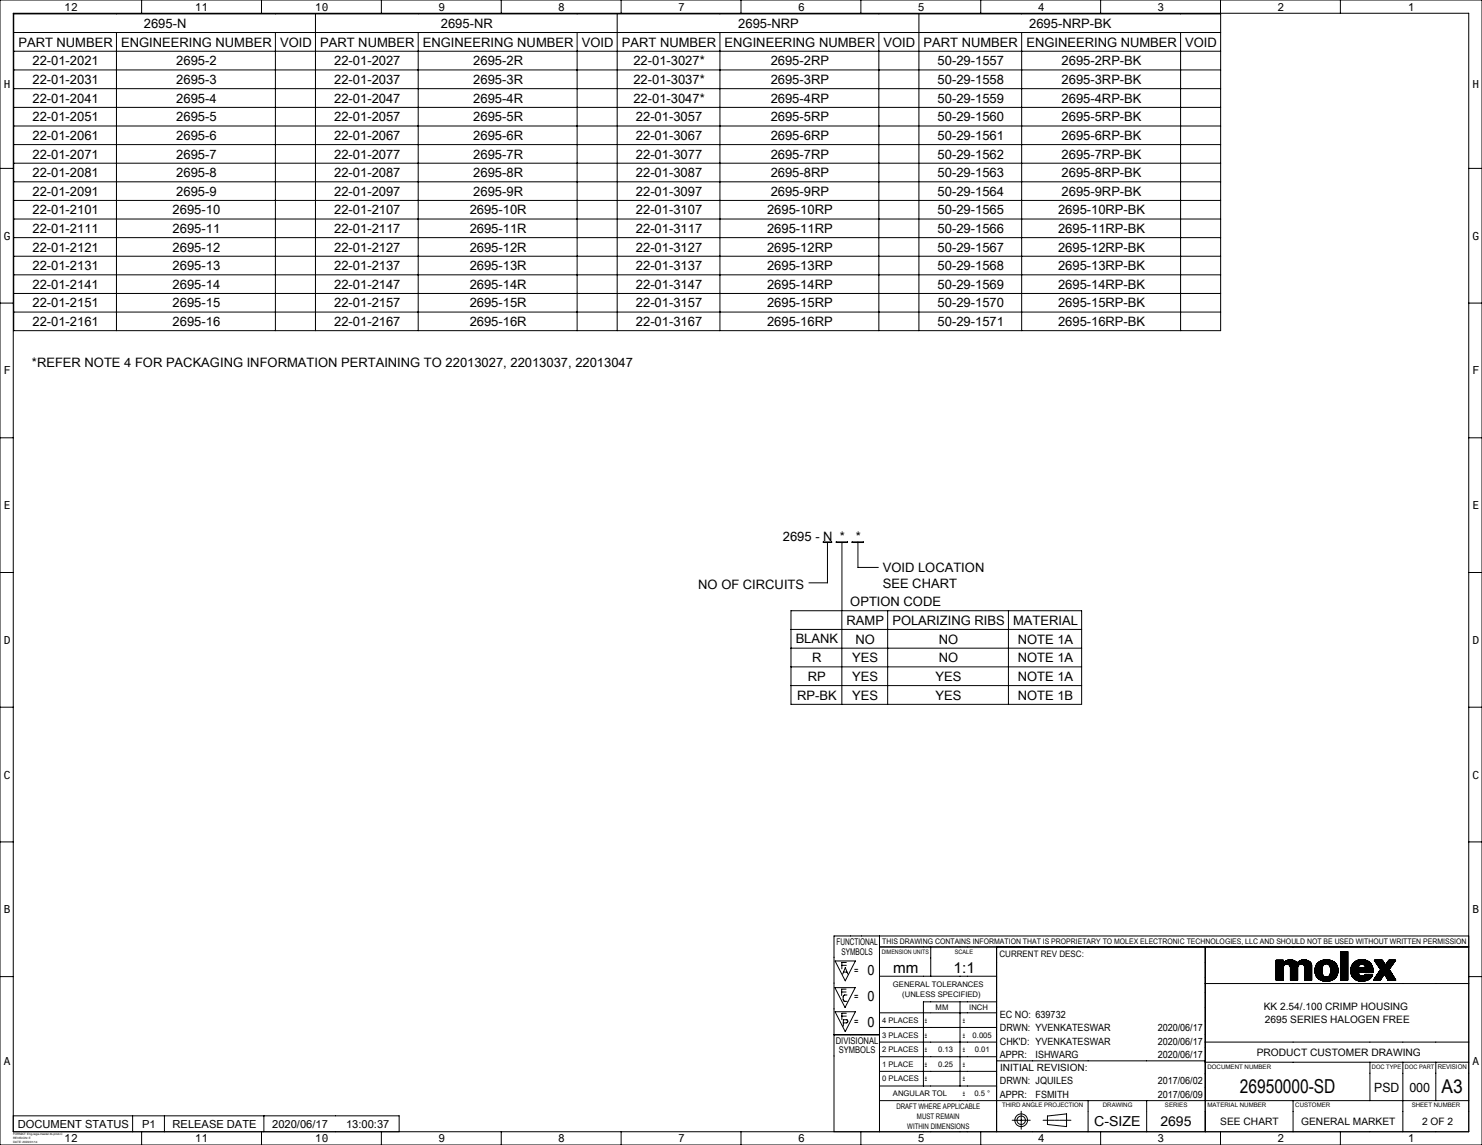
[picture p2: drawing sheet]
<svg xmlns="http://www.w3.org/2000/svg" width="559mm" height="432mm" viewBox="0 0 559 432" stroke-linecap="round" stroke-linejoin="round" font-family="sans-serif">
<g fill="none" stroke="#000" stroke-width=".38">
<path d="M0 0h558.8v431.8h-558.8zM5 5h548.8v421.8h-548.8zM5.2 12.3h455.1M5.2 5.2h455.1v119.5h-455.1zM5.2 19.3h455.1M43.9 12.3v112.4M53.4 0v5M98.6 0v5M103.8 12.3v112.4M118.9 5.2v119.5M143.8 0v5M157.7 12.3v112.4"/>
<path d="M189 0v5M217.6 12.3v112.4M232.7 5.2v119.5M234.2 0v5M271.5 12.3v112.4M279.4 0v5M324.6 0v5M331.4 12.3v112.4M346.5 5.2v119.5M369.8 0v5M385.2 12.3v112.4M415 0v5"/>
<path d="M445.2 12.3v112.4M460.2 0v5M505.4 0v5M5.2 26.4h455.1M5.2 33.4h455.1M5.2 40.5h455.1M5.2 47.5h455.1M5.2 54.5h455.1M0 63.5h5M5.2 61.5h455.1M5.2 68.6h455.1M5.2 75.6h455.1"/>
<path d="M553.8 63.5h5M5.2 82.6h455.1M5.2 89.6h455.1M5.2 96.6h455.1M0 114.3h5M5.2 103.6h455.1M5.2 110.7h455.1M5.2 117.7h455.1M553.8 114.3h5M0 165.1h5M553.8 165.1h5M0 215.9h5"/>
<path d="M310.4 204.4h3.2v.2h-3.2zM312 204.7v15.1h-7M315.3 204.4h4.3v.2h-4.3zM317.5 204.7v25.5M321.3 204.4h4.3v.2h-4.3zM323.5 204.5v9.5h7.7M553.8 215.9h5M298.2 230.3h109.6v35.3h-109.6zM298.2 237.4h109.6M317.4 230.3v35.3M334.7 230.3v35.3M380.2 230.3v35.3"/>
<path d="M298.2 244.4h109.6M298.2 251.5h109.6M298.2 258.6h109.6M0 266.7h5M553.8 266.7h5M0 317.5h5M553.8 317.5h5M331.6 357.1h222.2M331.6 353v73.8M350.9 357.1v11.1M375.8 357.1v69.7M454.4 357.1v69.7"/>
<path d="M505.6 358.8l-.2 .2M505.7 358.8l-.3 .3M505.8 358.8l-.4 .4M505.9 358.8l-.5 .5M506.1 358.8l-.7 .7M506.2 358.8l-.8 .8M506.3 358.8l-.9 .9M506.5 358.8l-1.1 1.1M506.6 358.8l-1.2 1.2M506.8 358.8l-1.4 1.4M506.9 358.8l-1.5 1.5M507 358.8l-1.6 1.6"/>
<path d="M507.2 358.8l-1.8 1.8M507.3 358.8l-1.9 1.9M507.4 358.8l-2 2M507.5 358.8l-2.1 2.1M507.7 358.8l-2.3 2.3M507.8 358.8l-2.4 2.4M508 358.8l-2.6 2.6M508.1 358.8l-2.7 2.7M508.2 360l-2.8 2.8M508.2 359.9l-2.8 2.8M508.2 359.8l-2.8 2.8M508.2 359.6l-2.8 2.8"/>
<path d="M508.2 359.5l-2.8 2.8M508.2 359.3l-2.8 2.8M508.2 359.2l-2.8 2.8M508.2 359.1l-2.8 2.8M508.2 358.9l-2.8 2.9M508.2 358.9l-2.8 2.7M508.2 358.8v10.8h-2.8M508.2 358.8h-2.8v10.8M553.8 353h-239.3v73.8M0 368.3h5M314.8 372.5h7.7l-3.9 7.4zM314.9 362.4h7.6l-3.8 7.5z"/>
<path d="M317.4 374.1h1.6M317.4 364h1.7M317.8 367.3l.9-2.4 1 2.4M318.1 366.6h1.3M319 373h-1.6v2.4M319.1 363h-1.7v2.4M319.4 375.2l-1.1 .1-.4 .6 .1 1.4 1.4 .3M331.6 368.2h44.2M362 377.8v31.8M375.8 377.8h-27.6v31.8M454.4 370.9h99.4M481.2 362.1v7.5"/>
<path d="M481.2 362.1h2.7M481.2 362.1v.1M481.3 362.1l-.1 .2M481.5 362.1l-.3 .3M481.6 362.1l-.4 .5M481.8 362.1l-.6 .6M481.9 362.1l-.7 .7M482 362.1l-.8 .8M482.2 362.1l-1 1M482.3 362.1l-1.1 1.1M482.4 362.1l-1.2 1.3M482.5 362.1l-1.3 1.4"/>
<path d="M482.7 362.1l-1.5 1.6M482.8 362.1l-1.6 1.7M482.9 362.1l-1.7 1.8M483.1 362.1l-1.9 1.9M483.2 362.1l-2 2M483.4 362.1l-2.2 2.2M483.5 362.1l-2.3 2.3M483.6 362.1l-2.4 2.4M483.7 362.1l-2.5 2.6M483.9 368.6l-1.1 1M483.9 368.4l-1.2 1.2M483.9 368.3l-1.3 1.3"/>
<path d="M483.9 368.2l-1.5 1.4M483.9 368.1l-1.6 1.5M483.9 367.9l-1.8 1.7M483.9 367.8l-1.9 1.8M483.9 367.7l-2 1.9M483.9 367.5l-2.1 2.1M483.9 367.4l-2.3 2.2M483.9 367.2l-2.4 2.4M483.9 367.1l-2.5 2.5M483.9 367l-2.7 2.6M483.9 366.9l-2.7 2.7M483.9 366.7l-2.7 2.8"/>
<path d="M483.9 366.6l-2.7 2.7M483.9 366.5l-2.7 2.7M483.9 366.3l-2.7 2.8M483.9 366.2l-2.7 2.8M483.9 366l-2.7 2.8M483.9 365.9l-2.7 2.8M483.9 365.8l-2.7 2.8M483.9 365.6l-2.7 2.8M483.9 365.5l-2.7 2.8M483.9 365.4l-2.7 2.7M483.9 365.3l-2.7 2.7M483.9 365.1l-2.7 2.8"/>
<path d="M483.9 365l-2.7 2.8M483.9 369.5l-.1 .1M483.9 369.4l-.3 .2M483.9 369.3l-.4 .3M483.9 369.1l-.6 .5M483.9 369l-.7 .6M483.9 368.9l-.8 .7M483.9 368.7l-.9 .9M483.9 364.8l-2.7 2.8M483.9 362.1v1.1a3.4 3.4 0 0 1 5.2 0M483.9 363l-2.7 2.7M483.9 362.9l-2.7 2.7"/>
<path d="M483.9 362.7l-2.7 2.8M483.9 362.6l-2.7 2.7M483.9 362.4l-2.7 2.8M483.9 362.3l-2.7 2.8M483.9 362.2l-2.7 2.8M483.9 362.1l-2.7 2.7M483.9 364.7l-2.7 2.8M483.9 364.6l-2.7 2.8M484 364.3l-2.8 2.9M484.2 362.8l-3 3.1M484.8 362.4l-3.6 3.6M485.1 362.3l-3.9 3.9"/>
<path d="M485.3 362.2l-4.1 4.1M485.5 362.1l-4.3 4.3M485.7 362.1l-4.5 4.5M485.9 362l-4.7 4.7M486 362l-4.8 4.8M486.1 362l-4.9 4.9M486.3 362l-5.1 5.1M486.5 362l-1.9 1.7M486.6 364.8l2.1-2-2.1 2.1M486.6 364.9a1.34 1.34 0 0 0-1.4-1.3 1.34 1.34 0 0 0-1.3 1.3v4.7h-2.7M486.6 365.3l2.4-2.3-2.4 2.5M486.6 364.9v4.7"/>
<path d="M486.6 362l-1.7 1.6M486.7 362l-1.7 1.6M486.8 362l-1.6 1.6M487 362l-1.7 1.6M487.1 362l-1.7 1.6M487.2 362l-1.7 1.6M487.3 362.1l-1.7 1.5M487.4 362.1l-1.7 1.6M487.5 362.1l-1.7 1.6M487.6 362.1l-1.7 1.7M487.7 362.2l-1.7 1.6M487.8 362.2l-1.7 1.7"/>
<path d="M487.9 362.3l-1.8 1.6M488 362.3l-1.8 1.7M488.1 362.3l-1.8 1.9 1.8-1.8M488.2 362.4l-1.8 1.8M488.3 362.5l-1.9 1.9M488.4 362.5l-1.9 2M488.5 362.6l-2 1.9M488.5 362.6l-2 2M488.8 362.8l-2.2 2.2M488.8 362.9l-2.2 2.3M489 363.1l-2.4 2.5M489.3 364.9a1.34 1.34 0 0 1 1.3-1.3 1.34 1.34 0 0 1 1.4 1.3v4.7"/>
<path d="M489.3 369.5l-.1 .1M489.3 369.4l-.2 .2M489.3 369.3l-.3 .3M489.3 369.2l-.5 .4M489.3 369l-.6 .6M489.3 368.9l-.7 .7M489.3 368.8l-.9 .8M489.3 368.6l-1 1M489.3 368.5l-1.1 1.1M489.3 368.3l-1.3 1.3M489.3 368.2l-1.4 1.4M489.3 368.1l-1.5 1.5"/>
<path d="M489.3 368l-1.6 1.6M489.3 367.8l-1.8 1.8M489.3 367.7l-1.9 1.9M489.3 367.6l-2.1 2M489.3 367.5l-2.2 2.1M489.3 367.3l-2.4 2.3M489.3 367.2l-2.5 2.4M489.3 367l-2.6 2.6M489.3 366.9l-2.7 2.7M489.3 366.8l-2.7 2.8M489.3 366.6l-2.7 2.9M489.3 366.5l-2.7 2.8"/>
<path d="M489.3 366.4l-2.7 2.8M489.3 366.3l-2.7 2.7M489.3 366.1l-2.7 2.8M489.3 366l-2.7 2.7M489.3 365.8l-2.7 2.8M489.3 365.7l-2.7 2.8M489.3 365.6l-2.7 2.8M489.3 365.4l-2.7 2.9M489.3 365.3l-2.7 2.8M489.3 365.2l-2.7 2.8M489.3 365.1l-2.7 2.8M489.3 364.9v4.7h-2.7"/>
<path d="M489.3 364.9l-2.7 2.8M489.3 364.7l-2.7 2.9M489.3 364.6l-2.7 2.8M489.4 364.4l-2.8 2.9M489.5 362.8l-2.9 2.9M489.9 362.5l-3.3 3.3M490.3 362.3l-3.7 3.7M490.5 362.2l-3.9 3.9M490.7 362.1l-4.1 4.1M490.8 362.1l-4.2 4.3M491.1 362l-4.5 4.5M491.2 362l-4.6 4.7"/>
<path d="M491.3 362l-4.7 4.8M491.5 362l-4.9 4.9M491.6 362l-5 5M491.8 362l-5.2 5.2M491.8 364.2l1.8-1.7-1.8 1.8M491.9 362l-1.7 1.6M492 365.4l2.3-2.3-2.3 2.4M492 369.6h2.6M492 362l-1.7 1.6M492.1 362l-1.6 1.6M492.3 362l-1.7 1.6M492.4 362l-1.6 1.6"/>
<path d="M492.5 362.1l-1.6 1.5M492.6 362.1l-1.6 1.5M492.7 362.1l-1.6 1.5M492.8 362.2l-1.6 1.5M492.9 362.2l-1.6 1.5M493 362.2l-1.6 1.6M493.1 362.2l-1.7 1.6M493.2 362.3l-1.7 1.6M493.3 362.3l-1.7 1.7M493.3 362.4l-1.6 1.7M493.4 362.4l-1.7 1.7M493.7 362.6l-1.8 1.8"/>
<path d="M493.7 362.6l-1.8 1.9M493.8 362.7l-1.9 1.9M493.9 362.8l-1.9 1.9M494 362.8l-2 2M494 362.9a3.4 3.4 0 0 0-4.9 .3M494 362.9l.6 1.2M494 362.9l-2 2.1M494.1 362.9l-2.1 2.2M494.1 363l-2.1 2.2M494.3 363.2l-2.3 2.4M494.4 363.3l-2.4 2.4M494.4 363.4l-2.4 2.5"/>
<path d="M494.5 363.5l-2.5 2.5M494.5 363.6l-2.5 2.5M494.5 363.7l-2.5 2.6M494.5 363.8l-2.5 2.6M494.6 363.9l-2.6 2.7M494.6 364l-2.6 2.7M494.6 369.6h-.1M494.6 369.5l-.2 .1M494.6 369.3l-.3 .3M494.6 369.2l-.4 .4M494.6 369l-.6 .6M494.6 368.9l-.7 .7"/>
<path d="M494.6 368.8l-.8 .8M494.6 368.7l-1 .9M494.6 368.6l-1.1 1M494.6 368.4l-1.3 1.2M494.6 368.3l-1.4 1.3M494.6 368.1l-1.5 1.5M494.6 368l-1.6 1.6M494.6 367.8l-1.8 1.8M494.6 367.7l-1.9 1.9M494.6 367.6l-2 2M494.6 367.5l-2.2 2.1M494.6 367.4l-2.3 2.2"/>
<path d="M494.6 367.2l-2.5 2.4M494.6 367.1l-2.6 2.5M494.6 367l-2.6 2.6M494.6 366.8l-2.6 2.7M494.6 366.7l-2.6 2.7M494.6 366.5l-2.6 2.7M494.6 366.4l-2.6 2.7M494.6 366.3l-2.6 2.7M494.6 366.1l-2.6 2.7M494.6 366l-2.6 2.7M494.6 365.9l-2.6 2.6M494.6 365.8l-2.6 2.6"/>
<path d="M494.6 365.6l-2.6 2.7M494.6 365.5l-2.6 2.7M494.6 365.3l-2.6 2.7M494.6 365.2l-2.6 2.7M494.6 365.1l-2.6 2.7M494.6 364.9l-2.6 2.7M494.6 364.8l-2.6 2.7M494.6 364.7l-2.6 2.6M494.6 364.6l-2.6 2.6M494.6 364.4l-2.6 2.7M494.6 364.3l-2.6 2.7M494.6 364.1l-2.6 2.7"/>
<path d="M494.6 364.1v5.5M496.3 368.2l1 1M497.5 362.7l-1.1 1.1M497.7 362.5l-1.5 1.5M498 362.4l-1.9 1.9M498.2 362.3l-2.1 2.2M498.4 362.3l-2.4 2.3M498.4 365.9l-2.1 2.2M498.4 366l-2.1 2.2M498.4 366.2l-2 2.1M498.4 365.7l-2.1 2.3M498.4 366.3l-2 2.1"/>
<path d="M498.4 365.6l-2.2 2.3M498.5 366.4l-2 2M498.5 365.5l-2.3 2.3M498.5 366.5l-2 2M498.5 365.3l-2.4 2.4M498.5 366.6l-1.9 2M498.5 366.7l-1.9 2M498.5 365.1l-2.4 2.6M498.5 366.8l-1.8 1.9M498.5 365l-2.5 2.5M498.5 367l-1.7 1.8 1.8-1.7M498.6 364.8l-2.6 2.6"/>
<path d="M498.6 367.2l-1.7 1.7M498.6 367.3l-1.7 1.7M498.6 364.6l-2.6 2.7M498.6 362.2l-2.7 2.7M498.7 367.4l-1.7 1.6M498.7 364.5l-2.7 2.7M498.7 367.5l-1.5 1.7M498.8 367.8l-1.5 1.4M498.8 362.1l-2.9 2.9M498.9 364.1l-3 3.1M498.9 367.9l-1.5 1.4M498.9 367.9l-1.4 1.5"/>
<path d="M499 362.1l-3.1 3.1M499 368l-1.3 1.4 1.4-1.3M499.1 363.9a1.63 1.63 0 0 1 1.9-.2 1.63 1.63 0 0 1 .7 1.7 2.35 2.35 0 0 1-1.5 3.1 2.46 2.46 0 0 1-1.6-3.6zM499.1 362l-3.3 3.3M499.2 368.2l-1.3 1.3 1.3-1.3M499.3 368.3l-1.4 1.3M499.3 362l-3.5 3.5M499.4 368.3l-1.4 1.3M499.5 362l-3.7 3.7M499.5 368.4l-1.3 1.3 1.4-1.3M499.6 362l-3.8 3.8M499.7 368.4l-1.4 1.3"/>
<path d="M499.8 362l-4 3.9M499.8 368.5l-1.4 1.3M499.9 368.5l-1.4 1.3M499.9 361.9l-4.1 4.2M500 368.5l-1.4 1.3M500.1 361.9l-4.3 4.3M500.2 368.5l-1.5 1.4M500.2 361.9l-4.4 4.4M500.3 368.5l-1.5 1.4M500.3 361.9l-4.5 4.5M500.4 361.9l-4.6 4.7M500.5 368.4l-1.6 1.5"/>
<path d="M500.6 362l-4.8 4.7M500.7 362l-4.8 4.8M500.7 368.4l-1.6 1.6M500.8 362l-4.9 4.9M500.9 362l-5 5M501 368.2l-1.8 1.8M501.1 362l-1.8 1.7M501.2 362l-1.6 1.5M501.3 362.1l-1.5 1.4M501.4 362.1l-1.5 1.3M501.5 362.1l-1.4 1.3M501.5 364.5l1.7-1.6-1.7 1.7"/>
<path d="M501.6 362.1l-1.4 1.3M501.7 362.2l-1.4 1.3M501.8 366.2l2.3-2.2-2.4 2.4M501.8 362.2l-1.4 1.3M501.9 362.2l-1.4 1.3M502 362.3l-1.4 1.2M502.1 362.3l-1.3 1.3M502.2 362.3l-1.4 1.3M502.3 362.4l-1.4 1.3M502.3 362.4l-1.3 1.4 1.5-1.3M502.5 362.5l-1.3 1.4M502.6 362.6l-1.4 1.4"/>
<path d="M502.7 362.6l-1.4 1.4M502.8 362.7l-1.5 1.4M502.9 362.7l-1.5 1.5M503 362.8l-1.6 1.5M503 362.8a4.5 4.5 0 0 0-7.2 2.9l.5 2.5M503 362.8a4.2 4.2 0 0 1 .9 5.4 4.2 4.2 0 0 1-5.2 1.7l-1.4-.7M503 362.8l-1.5 1.6M503.3 363l-1.7 1.7M503.3 363l-1.7 1.8M503.4 363.1l-1.8 1.8M503.5 363.1l-1.8 1.9M503.5 363.2l-1.8 1.9"/>
<path d="M503.6 363.3l-1.9 1.9M503.6 363.3l-1.9 2M503.7 363.4l-2 2.1M503.7 368.6l-.5 .5M503.8 363.5l-2.1 2.1M503.8 363.6l-2 2.1M503.9 363.6l-2.1 2.2M503.9 363.7l-2.1 2.2M504 368.2l-1.1 1.1M504 363.8l-2.2 2.3M504.1 368l-1.5 1.5M504.1 364.1l-2.4 2.4"/>
<path d="M504.1 364.2l-2.4 2.5M504.2 367.8l-1.9 1.8M504.2 364.3l-2.5 2.6M504.2 364.4l-2.6 2.6M504.3 364.5l-2.7 2.7M504.3 367.5l-2.3 2.2M504.3 364.5l-2.8 2.9M504.3 364.7l-2.9 2.9M504.3 367.3l-2.4 2.5M504.4 364.8l-3.1 3.1M504.4 364.9l-5.1 5.1M504.4 367.1l-2.7 2.8"/>
<path d="M504.4 365l-5 5M504.4 367l-2.9 2.9M504.4 365.1l-4.9 4.9M504.5 365.2l-4.9 4.8M504.5 366.8l-3.2 3.2M504.5 365.3l-4.8 4.8M504.5 366.6l-3.4 3.4M504.5 365.4l-4.7 4.7M504.5 365.5l-4.5 4.6M504.5 366.5l-3.5 3.5M504.5 366.4l-3.7 3.6M504.5 365.7l-4.4 4.4"/>
<path d="M504.5 365.8l-4.2 4.3M504.5 366.2l-3.9 3.9M504.5 365.9l-4.1 4.2M504.5 366l-4 4.1M508.2 369.5l-.2 .1M508.2 369.3l-.3 .3M508.2 369.2l-.4 .4M508.2 369.1l-.6 .5M508.2 368.9l-.7 .7M508.2 368.8l-.9 .8M508.2 368.7l-1 .9M508.2 368.6l-1.1 1"/>
<path d="M508.2 368.4l-1.3 1.2M508.2 368.3l-1.4 1.3M508.2 368.1l-1.5 1.5M508.2 368l-1.6 1.6M508.2 367.9l-1.8 1.7M508.2 367.7l-1.9 1.9M508.2 367.6l-2 2M508.2 367.5l-2.2 2.1M508.2 367.4l-2.3 2.2M508.2 367.2l-2.5 2.4M508.2 367.1l-2.6 2.5M508.2 366.9l-2.7 2.7"/>
<path d="M508.2 366.8l-2.8 2.8M508.2 366.7l-2.8 2.8M508.2 366.5l-2.8 2.9M508.2 366.4l-2.8 2.8M508.2 366.3l-2.8 2.8M508.2 366.2l-2.8 2.8M508.2 366l-2.8 2.8M508.2 365.9l-2.8 2.8M508.2 365.7l-2.8 2.8M508.2 365.6l-2.8 2.8M508.2 365.4l-2.8 2.9M508.2 365.3l-2.8 2.8"/>
<path d="M508.2 365.2l-2.8 2.8M508.2 365.1l-2.8 2.8M508.2 365l-2.8 2.8M508.2 364.8l-2.8 2.8M508.2 364.7l-2.8 2.8M508.2 364.5l-2.8 2.8M508.2 364.4l-2.8 2.8M508.2 364.2l-2.8 2.9M508.2 364.1l-2.8 2.8M508.2 364l-2.8 2.8M508.2 363.9l-2.8 2.8M508.2 363.8l-2.8 2.8"/>
<path d="M508.2 363.6l-2.8 2.8M508.2 363.5l-2.8 2.8M508.2 363.3l-2.8 2.8M508.2 363.2l-2.8 2.8M508.2 363l-2.8 2.9M508.2 362.9l-2.8 2.8M508.2 362.8l-2.8 2.8M508.2 362.7l-2.8 2.8M508.2 362.5l-2.8 2.9M508.2 362.4l-2.8 2.8M508.2 362.3l-2.8 2.8M508.2 362.1l-2.8 2.8"/>
<path d="M508.2 362l-2.8 2.8M508.2 361.8l-2.8 2.9M508.2 361.7l-2.8 2.8M508.2 361.6l-2.8 2.8M508.2 361.5l-2.8 2.8M508.2 361.3l-2.8 2.9M508.2 361.2l-2.8 2.8M508.2 361.1l-2.8 2.8M508.2 361l-2.8 2.7M508.2 360.8l-2.8 2.8M508.2 360.7l-2.8 2.8M508.2 360.5l-2.8 2.8"/>
<path d="M508.2 360.4l-2.8 2.8M508.2 360.3l-2.8 2.8M508.2 360.1l-2.8 2.9M509.3 366.5l.5 1.6M509.8 368.1l1.6 1.5 1.6 .4M510.9 362.7l-.8 .8M511.4 362.4l-1.6 1.6M511.6 362.3l-1.9 1.9M511.8 362.2l-2.2 2.2M511.8 362.2a4.1 4.1 0 0 0-2.5 4.3M512 362.1l-2.5 2.5M512.2 364.9l-2.6 2.7"/>
<path d="M512.2 364.8l-2.7 2.7M512.2 366.8l-1.9 2M512.2 366.9l-1.8 2 1.8-1.9M512.2 364.6l-2.7 2.8M512.2 362.1l-2.7 2.7M512.3 365.1l-2.7 2.6M512.3 367.1l-1.9 1.8M512.3 364.5l-2.8 2.8M512.3 367.2l-1.8 1.8M512.4 367.3l-1.8 1.8M512.4 365.1l-2.8 2.7M512.4 362l-3 3"/>
<path d="M512.4 367.4l-1.7 1.7M512.4 367.5l-1.7 1.7M512.5 365.1l-2.8 2.8M512.5 367.5l-1.7 1.7M512.5 362l-3.1 3.1M512.6 364a1.34 1.34 0 0 1 1.5-.3 1.34 1.34 0 0 1 .8 1.4h-2.7zM512.6 367.6l-1.7 1.7M512.6 365.1l-2.9 2.9M512.7 367.7l-1.7 1.6M512.7 362l-3.4 3.3M512.7 367.8l-1.6 1.6M512.8 367.8l-1.7 1.6"/>
<path d="M512.8 365.1l-3 3M512.8 361.9l-3.5 3.6M512.9 367.9l-1.7 1.6M512.9 365.1l-3.1 3.1M513 368l-1.7 1.5M513 365.1l-3.1 3.1M513 361.9l-3.7 3.8M513 368l-1.6 1.6M513.1 368l-1.6 1.6M513.1 365.1l-3.2 3.2M513.2 361.9l-3.9 3.9M513.3 368.1l-1.7 1.6"/>
<path d="M513.3 361.9l-4 4M513.3 365.1l-3.3 3.3M513.4 368.1l-1.7 1.6M513.4 361.9l-4.1 4.1M513.4 365.1l-3.4 3.4M513.5 368.1l-1.7 1.7M513.6 368.1l-1.7 1.7M513.6 365.1l-3.5 3.5M513.6 361.9l-4.3 4.3M513.7 365.1l-3.5 3.5M513.7 361.9l-4.4 4.4M513.7 368.1l-1.7 1.7"/>
<path d="M513.8 361.9l-4.5 4.5M513.9 365.1l-3.7 3.6M513.9 368.1l-1.8 1.8M513.9 361.9l-4.6 4.6M514 365.1l-1.6 1.5M514 368.1l-1.8 1.8M514.1 361.9l-4.8 4.8M514.1 365.1l-1.6 1.5M514.2 361.9l-4.9 4.9M514.2 365.1l-1.6 1.5M514.2 368l-1.9 1.9M514.3 362l-4.9 4.9"/>
<path d="M514.3 365.1l-1.6 1.5M514.4 362l-5 5M514.4 363.9l1.6-1.3-1.5 1.4M514.5 362l-5.1 5.1M514.5 365.1l-1.6 1.5M514.6 362l-5.2 5.2M514.6 365.1l-1.6 1.5M514.7 362.1l-1.6 1.6M514.7 364.3l1.6-1.4-1.5 1.5M514.8 367.5h2.8M514.8 365.1l-1.6 1.5M514.8 367.5h-.1"/>
<path d="M514.8 362.1l-1.6 1.5M514.9 364.7l1.6-1.6-1.6 1.7M514.9 362.1l1.3 .7 1 1.1M514.9 362.1l-1.6-.2-1.5 .3M514.9 365l1.8-1.8-3.4 3.4M514.9 367.5l-2.5 2.4M514.9 362.1l-1.5 1.5M515.1 362.2l-1.6 1.4M515.1 367.5l-2.6 2.4M515.1 362.2l-1.4 1.4M515.2 367.5l-2.6 2.5M515.2 362.2l-1.4 1.4"/>
<path d="M515.3 367.5l-2.6 2.5M515.3 362.3l-1.3 1.4 1.4-1.4M515.4 367.5l-2.6 2.5M515.5 362.3l-1.4 1.4M515.6 362.4l-1.3 1.4M515.6 367.5l-2.6 2.5M515.7 367.5l-2.6 2.5M515.9 367.5l-2.7 2.5M516 367.5l-2.6 2.5M516 362.6l-1.4 1.5M516.1 362.7l-1.5 1.4M516.1 367.5l-2.6 2.5"/>
<path d="M516.2 362.7l-1.5 1.5M516.3 367.5l-2.7 2.5M516.4 362.9l-1.6 1.6M516.4 367.5l-2.6 2.5M516.5 363l-1.7 1.6M516.5 367.5l-2.6 2.5M516.6 367.5l-2.6 2.5M516.7 363.3l-3.3 3.3M516.8 367.5l-2.6 2.5M516.8 363.4l-3.2 3.2M516.9 363.4l-3.2 3.2M516.9 363.5l-3.1 3.1"/>
<path d="M516.9 367.5l-2.5 2.5M517 363.6l-3.1 3M517 368.6l-.5 .5M517 363.7l-2.9 2.9M517.1 367.5l-2.6 2.4M517.1 363.8l-2.9 2.8M517.1 363.8l-2.7 2.8M517.2 367.5l-2.5 2.4M517.2 363.9l-2.7 2.7M517.2 363.9l.6 2.7h-5.6a1.38 1.38 0 0 0 1 1.5 1.38 1.38 0 0 0 1.6-.6M517.2 364l-2.6 2.6M517.3 368.3l-1.1 1.1"/>
<path d="M517.3 364.1l-2.5 2.5M517.3 367.5l-2.5 2.4M517.3 364.2l-2.4 2.4M517.4 364.3l-2.4 2.3M517.4 364.4l-2.3 2.2M517.4 364.5l-2.1 2.1M517.4 367.9l-1.6 1.7M517.5 367.5l-2.5 2.3M517.5 364.6l-2.1 2M517.5 367.7l-1.9 1.9M517.5 364.7l-1.9 1.9M517.5 364.8l-1.8 1.8"/>
<path d="M517.6 367.6l-2.2 2.1M517.6 364.9l-1.8 1.7M517.6 367.5l-2.4 2.3M517.6 367.5a3.9 3.9 0 0 1-4.6 2.5M517.6 365l-1.6 1.6M517.6 365.1l-1.5 1.5M517.7 365.2l-1.5 1.4M517.7 365.3l-1.4 1.3M517.7 365.4l-1.2 1.2M517.7 365.5l-1.1 1.1M517.8 365.6l-1.1 1M517.8 365.7l-.9 .9"/>
<path d="M517.8 365.8l-.8 .8M517.8 366l-.6 .6M517.8 366.1l-.5 .5M517.8 366.2l-.4 .4M517.8 366.3l-.3 .3M517.8 366.5l-.1 .1M517.9 369.6h2.6l1.5-2.4 1.4 2.4M518.3 362.1l-.1 .1M518.4 362.1l-.1 .1M518.5 362.1l-.2 .2M518.7 362.1l-.3 .3M518.8 362.1l-.4 .4"/>
<path d="M518.9 362.1l-.4 .5M519 362.1l-.5 .5M519.2 362.1l-.6 .6M519.3 362.1l-.6 .7M519.5 362.1l-.7 .8 .8-.8M519.5 364l1.8-1.7-1.7 1.9M519.7 362.1l-.9 .9M519.9 362.1l-1 1M520 362.1l-1.1 1.1M520.1 362.1l-1.1 1.2 1.2-1.2M520.4 362.1l-1.3 1.4 1.4-1.4M520.7 362.1l-1.5 1.5"/>
<path d="M520.7 369.3l-.3 .3M520.8 362.1l-1.6 1.6M520.9 369l-.6 .6M521 362.1l-1.7 1.7M521.1 368.7l-.9 .9M521.1 362.1l-1.7 1.8 1.8-1.8M521.2 362.1l1.2 1.9 1.3-1.9h2.5l-2.4 3.5 2.5 4h-2.9M521.2 362.1h-3l2.4 3.5-2.7 4M521.2 362.1l-1.7 1.9M521.3 368.4l-1.3 1.2M521.4 362.4l-1.8 1.8M521.4 362.5l-1.7 1.8"/>
<path d="M521.5 362.6l-1.8 1.8M521.5 362.6l-1.7 1.9M521.6 367.9l-1.7 1.7M521.6 362.7l-1.7 1.8M521.6 362.8l-1.7 1.8M521.7 362.9l-1.8 1.8M521.7 363l-1.7 1.8M521.8 367.6l-2.1 2M521.8 363l-1.7 1.9M521.9 363.1l-1.8 1.8M521.9 363.2l-1.7 1.8M521.9 363.3l-1.7 1.8"/>
<path d="M522 363.4l-1.7 1.8M522.1 363.5l-1.8 1.8M522.1 363.6l-1.7 1.7M522.1 363.6l-1.7 1.8M522.2 363.7l-1.7 1.8M522.3 363.8l-1.7 1.8M522.3 367.7l1.8-1.7-1.8 1.8M522.3 363.9l-1.9 1.9M522.7 368.5l1.8-1.8-1.7 1.9M523.7 362.1l-.2 .2M523.8 362.1l-.6 .6M523.8 365.6l-1.7 1.9"/>
<path d="M523.9 365.5l-1.8 1.9M523.9 365.8l-1.7 1.8M524 365.8l-1.8 1.8M524 362.1l-1.2 1.2M524.1 366.1l-1.7 1.8M524.1 362.1l-1.6 1.6M524.2 366.2l-1.8 1.8M524.2 365.1l-4.6 4.5M524.2 366.2l-1.7 1.8M524.3 362.1l-4.1 4.1M524.3 366.3l-1.8 1.8M524.3 366.4l-1.7 1.8"/>
<path d="M524.4 366.5l-1.8 1.8M524.4 362.1l-4.5 4.5M524.4 366.6l-1.7 1.8M524.5 364.7l-5 4.9M524.6 362.1l-5 5M524.6 366.8l-1.8 1.8M524.6 366.9l-1.7 1.9 1.8-1.8M524.7 362.1l-5.4 5.4M524.7 367.1l-1.8 1.8M524.7 364.3l-5.3 5.3M524.8 367.1l-1.8 1.9M524.8 362.1l-5.7 5.7"/>
<path d="M524.8 367.2l-1.7 1.9M524.9 367.3l-1.8 1.8M524.9 362.1l-6.1 6.1M524.9 367.4l-1.8 1.8M525 367.5l-1.8 1.8M525 367.6l-1.7 1.8M525.1 367.6l-1.8 1.9M525.1 362.1l-6.6 6.7M525.1 367.7l-1.8 1.9M525.2 363.7l-6 5.9M525.2 367.8l-1.8 1.8M525.2 362.1l-7 7"/>
<path d="M525.2 367.9l-1.7 1.7M525.3 368l-1.7 1.6M525.3 368.1l-1.5 1.5M525.3 362.1l-7.3 7.4M525.4 368.1l-1.5 1.5M525.4 368.2l-1.4 1.4M525.4 363.3l-6.3 6.3M525.5 362.1l-7.6 7.5M525.5 368.3l-1.3 1.3M525.5 368.4l-1.2 1.2M525.6 362.1l-7.6 7.5M525.6 368.5l-1.2 1.1"/>
<path d="M525.6 368.5l-1.1 1.1M525.7 368.6l-1 1M525.7 362.9l-6.7 6.7M525.7 368.7l-.9 .9M525.7 362.1l-7.6 7.5M525.8 368.8l-.9 .8M525.8 368.9l-.7 .7M525.9 362.1l-7.6 7.5M525.9 368.9l-.7 .7M525.9 369.6l.3-.1-.2 .1M525.9 369.1l-.5 .5M526 369.1l-.5 .5"/>
<path d="M526 362.1l-7.6 7.5M526 362.5l-7.2 7.1M526 369.2l-.4 .4M526.1 369.3l-.4 .3M526.1 362.1l-7.6 7.5M526.2 362.1l-7.5 7.5M526.2 369.5l-.1 .1M553.8 368.3h5M314.5 390.2h17.1M314.9 381.5h7.6l-3.8 7.5zM317.4 383.2h1.7M318 385.8h1.1a.6 .6 0 0 0 .6-.6 .6 .6 0 0 0-.6-.6h-1.1v2.4"/>
<path d="M319.1 382.1h-1.7v2.4M331.6 382h44.2M331.6 387.5h44.2M331.6 393h44.2M331.6 398.5h44.2M454.4 393h99.4M331.6 404h44.2M331.6 409.6h44.2M331.6 415.1h222.2M375.8 400.1h78.6M385.1 419.1v2.8M410.3 415.1v11.7"/>
<path d="M432.4 415.1v11.7M454.4 400.6h99.4M487.6 415.1v11.7M516.5 400.6v14.5M529 400.6v26.2M541.4 400.6v14.5M5 420.8h145.5v6M50 420.8v6M53.4 426.8v5M62 420.8v6M98.6 426.8v5M99.5 420.8v6"/>
<path d="M143.8 426.8v5M189 426.8v5M234.2 426.8v5M279.4 426.8v5M324.6 426.8v5M369.8 426.8v5M381.7 422.5h2.8M384.7 422.5h.7M385.1 422.1v.7M385.1 423v2.9M385.6 422.5h2.9M393.3 422.5h4.3"/>
<path d="M394.9 420.9l7.2-.8v4.8l-7.2-.8zM397.9 422.5h1.3M399.5 422.5h4.3M415 426.8v5M460.2 426.8v5M505.4 426.8v5"/>
<circle cx="385.1" cy="422.5" r="2.4"/>
<circle cx="385.1" cy="422.5" r="1.6"/>
</g>
<text font-size="7.3" x="467.5" y="412.4">26950000-SD</text>
<text font-size="7.2" x="543.6" y="412.3">A3</text>
<g font-size="5.8">
<text x="336.7" y="366.8">mm</text>
<text x="359.6" y="366.8">1:1</text>
</g>
<g font-size="5.3">
<text x="327.1" y="367.8">0</text>
<text x="327.1" y="377.5">0</text>
<text x="327.1" y="387.3">0</text>
</g>
<text font-size="5.2" x="412.6" y="424.8">C-SIZE</text>
<text font-size="5.1" x="437.5" y="424.7">2695</text>
<g font-size="4.9">
<text x="54.2" y="10.5">2695-N</text>
<text x="166.2" y="10.5">2695-NR</text>
<text x="278.4" y="10.5">2695-NRP</text>
<text x="388.1" y="10.5">2695-NRP-BK</text>
<text x="6.9" y="17.5">PART NUMBER</text>
<text x="45.7" y="17.6">ENGINEERING NUMBER</text>
<text x="105.6" y="17.6">VOID</text>
<text x="120.7" y="17.5">PART NUMBER</text>
<text x="159.5" y="17.6">ENGINEERING NUMBER</text>
<text x="219.4" y="17.6">VOID</text>
<text x="234.5" y="17.5">PART NUMBER</text>
<text x="273.2" y="17.6">ENGINEERING NUMBER</text>
<text x="333.1" y="17.6">VOID</text>
<text x="348.2" y="17.5">PART NUMBER</text>
<text x="387" y="17.6">ENGINEERING NUMBER</text>
<text x="446.9" y="17.6">VOID</text>
<text x="12.2" y="24.6">22-01-2021</text>
<text x="66.5" y="24.6">2695-2</text>
<text x="126" y="24.6">22-01-2027</text>
<text x="178.5" y="24.6">2695-2R</text>
<text x="238.8" y="24.6">22-01-3027*</text>
<text x="290.6" y="24.6">2695-2RP</text>
<text x="353.5" y="24.6">50-29-1557</text>
<text x="400.3" y="24.6">2695-2RP-BK</text>
<text x="12.2" y="31.7">22-01-2031</text>
<text x="66.5" y="31.7">2695-3</text>
<text x="126" y="31.7">22-01-2037</text>
<text x="178.5" y="31.7">2695-3R</text>
<text x="238.8" y="31.7">22-01-3037*</text>
<text x="290.6" y="31.7">2695-3RP</text>
<text x="353.5" y="31.7">50-29-1558</text>
<text x="400.3" y="31.7">2695-3RP-BK</text>
<text x="12.2" y="38.7">22-01-2041</text>
<text x="66.5" y="38.7">2695-4</text>
<text x="126" y="38.7">22-01-2047</text>
<text x="178.5" y="38.7">2695-4R</text>
<text x="238.8" y="38.7">22-01-3047*</text>
<text x="290.6" y="38.7">2695-4RP</text>
<text x="353.5" y="38.7">50-29-1559</text>
<text x="400.3" y="38.7">2695-4RP-BK</text>
<text x="12.2" y="45.8">22-01-2051</text>
<text x="66.5" y="45.8">2695-5</text>
<text x="126" y="45.8">22-01-2057</text>
<text x="178.5" y="45.8">2695-5R</text>
<text x="239.8" y="45.8">22-01-3057</text>
<text x="290.6" y="45.8">2695-5RP</text>
<text x="353.5" y="45.8">50-29-1560</text>
<text x="400.3" y="45.8">2695-5RP-BK</text>
<text x="12.2" y="52.8">22-01-2061</text>
<text x="66.5" y="52.8">2695-6</text>
<text x="126" y="52.8">22-01-2067</text>
<text x="178.5" y="52.8">2695-6R</text>
<text x="239.8" y="52.8">22-01-3067</text>
<text x="290.6" y="52.8">2695-6RP</text>
<text x="353.5" y="52.8">50-29-1561</text>
<text x="400.3" y="52.8">2695-6RP-BK</text>
<text x="12.2" y="59.8">22-01-2071</text>
<text x="66.5" y="59.8">2695-7</text>
<text x="126" y="59.8">22-01-2077</text>
<text x="178.5" y="59.8">2695-7R</text>
<text x="239.8" y="59.8">22-01-3077</text>
<text x="290.6" y="59.8">2695-7RP</text>
<text x="353.5" y="59.8">50-29-1562</text>
<text x="400.3" y="59.8">2695-7RP-BK</text>
<text x="12.2" y="66.8">22-01-2081</text>
<text x="66.5" y="66.8">2695-8</text>
<text x="126" y="66.8">22-01-2087</text>
<text x="178.5" y="66.8">2695-8R</text>
<text x="239.8" y="66.8">22-01-3087</text>
<text x="290.6" y="66.8">2695-8RP</text>
<text x="353.5" y="66.8">50-29-1563</text>
<text x="400.3" y="66.8">2695-8RP-BK</text>
<text x="12.2" y="73.8">22-01-2091</text>
<text x="66.5" y="73.8">2695-9</text>
<text x="126" y="73.8">22-01-2097</text>
<text x="178.5" y="73.8">2695-9R</text>
<text x="239.8" y="73.8">22-01-3097</text>
<text x="290.6" y="73.8">2695-9RP</text>
<text x="353.5" y="73.8">50-29-1564</text>
<text x="400.3" y="73.8">2695-9RP-BK</text>
<text x="12.2" y="80.8">22-01-2101</text>
<text x="65.1" y="80.8">2695-10</text>
<text x="126" y="80.8">22-01-2107</text>
<text x="177.1" y="80.8">2695-10R</text>
<text x="239.8" y="80.8">22-01-3107</text>
<text x="289.2" y="80.8">2695-10RP</text>
<text x="353.5" y="80.8">50-29-1565</text>
<text x="398.9" y="80.8">2695-10RP-BK</text>
<text x="12.2" y="87.9">22-01-2111</text>
<text x="65.1" y="87.9">2695-11</text>
<text x="126" y="87.9">22-01-2117</text>
<text x="177.1" y="87.9">2695-11R</text>
<text x="239.8" y="87.9">22-01-3117</text>
<text x="289.2" y="87.9">2695-11RP</text>
<text x="353.5" y="87.9">50-29-1566</text>
<text x="398.9" y="87.9">2695-11RP-BK</text>
<text x="12.2" y="94.9">22-01-2121</text>
<text x="65.1" y="94.9">2695-12</text>
<text x="126" y="94.9">22-01-2127</text>
<text x="177.1" y="94.9">2695-12R</text>
<text x="239.8" y="94.9">22-01-3127</text>
<text x="289.2" y="94.9">2695-12RP</text>
<text x="353.5" y="94.9">50-29-1567</text>
<text x="398.9" y="94.9">2695-12RP-BK</text>
<text x="12.2" y="101.9">22-01-2131</text>
<text x="65.1" y="101.9">2695-13</text>
<text x="126" y="101.9">22-01-2137</text>
<text x="177.1" y="101.9">2695-13R</text>
<text x="239.8" y="101.9">22-01-3137</text>
<text x="289.2" y="101.9">2695-13RP</text>
<text x="353.5" y="101.9">50-29-1568</text>
<text x="398.9" y="101.9">2695-13RP-BK</text>
<text x="12.2" y="108.9">22-01-2141</text>
<text x="65.1" y="108.9">2695-14</text>
<text x="126" y="108.9">22-01-2147</text>
<text x="177.1" y="108.9">2695-14R</text>
<text x="239.8" y="108.9">22-01-3147</text>
<text x="289.2" y="108.9">2695-14RP</text>
<text x="353.5" y="108.9">50-29-1569</text>
<text x="398.9" y="108.9">2695-14RP-BK</text>
<text x="12.2" y="115.9">22-01-2151</text>
<text x="65.1" y="115.9">2695-15</text>
<text x="126" y="115.9">22-01-2157</text>
<text x="177.1" y="115.9">2695-15R</text>
<text x="239.8" y="115.9">22-01-3157</text>
<text x="289.2" y="115.9">2695-15RP</text>
<text x="353.5" y="115.9">50-29-1570</text>
<text x="398.9" y="115.9">2695-15RP-BK</text>
<text x="12.2" y="122.9">22-01-2161</text>
<text x="65.1" y="122.9">2695-16</text>
<text x="126" y="122.9">22-01-2167</text>
<text x="177.1" y="122.9">2695-16R</text>
<text x="239.8" y="122.9">22-01-3167</text>
<text x="289.2" y="122.9">2695-16RP</text>
<text x="353.5" y="122.9">50-29-1571</text>
<text x="398.9" y="122.9">2695-16RP-BK</text>
<text x="12.1" y="138.3">*REFER NOTE 4 FOR PACKAGING INFORMATION PERTAINING TO 22013027, 22013037, 22013047</text>
<text x="295.2" y="203.9">2695 - N *</text>
<text x="322.6" y="203.9">*</text>
<text x="332.9" y="215.6">VOID LOCATION</text>
<text x="332.9" y="221.8">SEE CHART</text>
<text x="263.3" y="222">NO OF CIRCUITS</text>
<text x="320.6" y="228.4">OPTION CODE</text>
<text x="319.2" y="235.6">RAMP</text>
<text x="336.5" y="235.6">POLARIZING RIBS</text>
<text x="382" y="235.6">MATERIAL</text>
<text x="300" y="242.7">BLANK</text>
<text x="322.6" y="242.7">NO</text>
<text x="354" y="242.7">NO</text>
<text x="383.8" y="242.7">NOTE 1A</text>
<text x="306.3" y="249.7">R</text>
<text x="321.4" y="249.7">YES</text>
<text x="354" y="249.7">NO</text>
<text x="383.8" y="249.7">NOTE 1A</text>
<text x="304.6" y="256.8">RP</text>
<text x="321.4" y="256.8">YES</text>
<text x="352.8" y="256.8">YES</text>
<text x="383.8" y="256.8">NOTE 1A</text>
<text x="300.6" y="263.8">RP-BK</text>
<text x="321.4" y="263.9">YES</text>
<text x="352.8" y="263.9">YES</text>
<text x="383.8" y="263.9">NOTE 1B</text>
</g>
<g font-size="4.8">
<text x="518.2" y="411.6">PSD</text>
<text x="531.4" y="411.6">000</text>
</g>
<g font-size="4.2">
<text x="24.3" y="4">12</text>
<text x="73.6" y="4">11</text>
<text x="118.8" y="4">10</text>
<text x="165.3" y="4">9</text>
<text x="210.5" y="4">8</text>
<text x="255.7" y="4">7</text>
<text x="300.9" y="4">6</text>
<text x="346.1" y="4">5</text>
<text x="391.3" y="4">4</text>
<text x="436.5" y="4">3</text>
<text x="481.7" y="4">2</text>
<text x="531" y="4">1</text>
<text x="1.4" y="33.2">H</text>
<text x="555.2" y="33.2">H</text>
<text x="1.4" y="90.4">G</text>
<text x="555.2" y="90.4">G</text>
<text x="1.4" y="141.2">F</text>
<text x="555.2" y="141.2">F</text>
<text x="1.4" y="192">E</text>
<text x="555.2" y="192">E</text>
<text x="1.4" y="242.8">D</text>
<text x="555.2" y="242.8">D</text>
<text x="1.4" y="293.6">C</text>
<text x="555.2" y="293.6">C</text>
<text x="1.4" y="344.4">B</text>
<text x="555.2" y="344.4">B</text>
<text x="1.4" y="401.6">A</text>
<text x="555.2" y="401.6">A</text>
<text x="6.7" y="425.3">DOCUMENT STATUS</text>
<text x="53.6" y="425.3">P1</text>
<text x="65.1" y="425.3">RELEASE DATE</text>
<text x="102.7" y="425.3">2020/06/17</text>
<text x="130.5" y="425.3">13:00:37</text>
<text x="24.3" y="430.8">12</text>
<text x="73.6" y="430.8">11</text>
<text x="118.8" y="430.8">10</text>
<text x="165.3" y="430.8">9</text>
<text x="210.5" y="430.8">8</text>
<text x="255.7" y="430.8">7</text>
<text x="300.9" y="430.8">6</text>
<text x="346.1" y="430.8">5</text>
<text x="391.3" y="430.8">4</text>
<text x="436.5" y="430.8">3</text>
<text x="481.7" y="430.8">2</text>
<text x="531" y="430.8">1</text>
</g>
<g font-size="3.9">
<text x="322.1" y="367.2">=</text>
<text x="322.1" y="377">=</text>
<text x="476.5" y="380.9">KK 2.54/.100 CRIMP HOUSING</text>
<text x="322.1" y="386.7">=</text>
<text x="477" y="385.8">2695 SERIES HALOGEN FREE</text>
<text x="473.9" y="398.2">PRODUCT CUSTOMER DRAWING</text>
<text x="460.1" y="424.4">SEE CHART</text>
<text x="490.6" y="424.4">GENERAL MARKET</text>
<text x="536.2" y="424.4">2 OF 2</text>
</g>
<g font-size="3.8">
<text x="377" y="383.9">EC NO: 639732</text>
<text x="377" y="388.9">DRWN: YVENKATESWAR</text>
<text x="436.5" y="388.9">2020/06/17</text>
<text x="377" y="393.9">CHK'D: YVENKATESWAR</text>
<text x="436.5" y="393.9">2020/06/17</text>
<text x="377" y="398.9">APPR:</text>
<text x="390.5" y="398.9">ISHWARG</text>
<text x="436.5" y="398.9">2020/06/17</text>
<text x="377.1" y="403.9">INITIAL REVISION:</text>
<text x="377" y="408.9">DRWN: JQUILES</text>
<text x="377" y="413.9">APPR:</text>
<text x="390.5" y="413.9">FSMITH</text>
<text x="436.5" y="408.9">2017/06/02</text>
<text x="436.5" y="413.9">2017/06/09</text>
</g>
<g font-size="3.5">
<text x="315.4" y="356.5">FUNCTIONAL</text>
<text x="317.3" y="360">SYMBOLS</text>
<text x="315.1" y="393.8">DIVISIONAL</text>
<text x="316.2" y="397.2">SYMBOLS</text>
</g>
<text font-size="3.4" x="376.9" y="360.7">CURRENT REV DESC:</text>
<g font-size="2.9">
<text x="332.7" y="356.1">THIS DRAWING CONTAINS INFORMATION THAT IS PROPRIETARY TO MOLEX ELECTRONIC TECHNOLOGIES, LLC AND SHOULD NOT BE USED WITHOUT WRITTEN PERMISSION</text>
<text x="336.7" y="372.2">GENERAL TOLERANCES</text>
<text x="340.2" y="375.9">(UNLESS SPECIFIED)</text>
<text x="352.8" y="380.9">MM</text>
<text x="365.5" y="380.9">INCH</text>
<text x="332.6" y="385.8">4 PLACES</text>
<text x="348.7" y="385.7">±</text>
<text x="363" y="385.7">±</text>
<text x="332.6" y="391.3">3 PLACES</text>
<text x="348.7" y="391.3">±</text>
<text x="363" y="391.3">±</text>
<text x="366.8" y="391.3">0.005</text>
<text x="332.6" y="396.8">2 PLACES</text>
<text x="348.7" y="396.8">±</text>
<text x="353.8" y="396.8">0.13</text>
<text x="363" y="396.8">±</text>
<text x="367.6" y="396.8">0.01</text>
<text x="332.6" y="402.3">1 PLACE</text>
<text x="332.7" y="407.8">0 PLACES</text>
<text x="348.7" y="402.3">±</text>
<text x="348.7" y="407.8">±</text>
<text x="353.8" y="402.3">0.25</text>
<text x="363" y="402.3">±</text>
<text x="363" y="407.8">±</text>
<text x="336.7" y="413.4">ANGULAR TOL</text>
<text x="363" y="413.3">±</text>
<text x="367.4" y="413.4">0.5 °</text>
<text x="338" y="418.3">DRAFT WHERE APPLICABLE</text>
<text x="342.1" y="425.7">WITHIN DIMENSIONS</text>
<text x="345.7" y="422">MUST REMAIN</text>
</g>
<text font-size="2.5" x="542.1" y="403.1">REVISION</text>
<g font-size="2.3">
<text x="332.4" y="359.6">DIMENSION UNITS</text>
<text x="360" y="359.6">SCALE</text>
<text x="455.3" y="403.1">DOCUMENT NUMBER</text>
<text x="517.3" y="403.1">DOC TYPE</text>
<text x="529.7" y="403.1">DOC PART</text>
<text x="377.8" y="417.6">THIRD ANGLE PROJECTION</text>
<text x="415.8" y="417.6">DRAWING</text>
<text x="439.2" y="417.6">SERIES</text>
<text x="455.3" y="417.6">MATERIAL NUMBER</text>
<text x="488.4" y="417.6">CUSTOMER</text>
<text x="532.3" y="417.6">SHEET NUMBER</text>
</g>
<g font-size="1.1">
<text x="4.9" y="428.2">FORMAT: Eng-lega-master-tb-prod-C</text>
<text x="4.9" y="429.6">REVISION: E</text>
<text x="4.9" y="431">DATE: 2020/01/14</text>
</g>
</svg>
